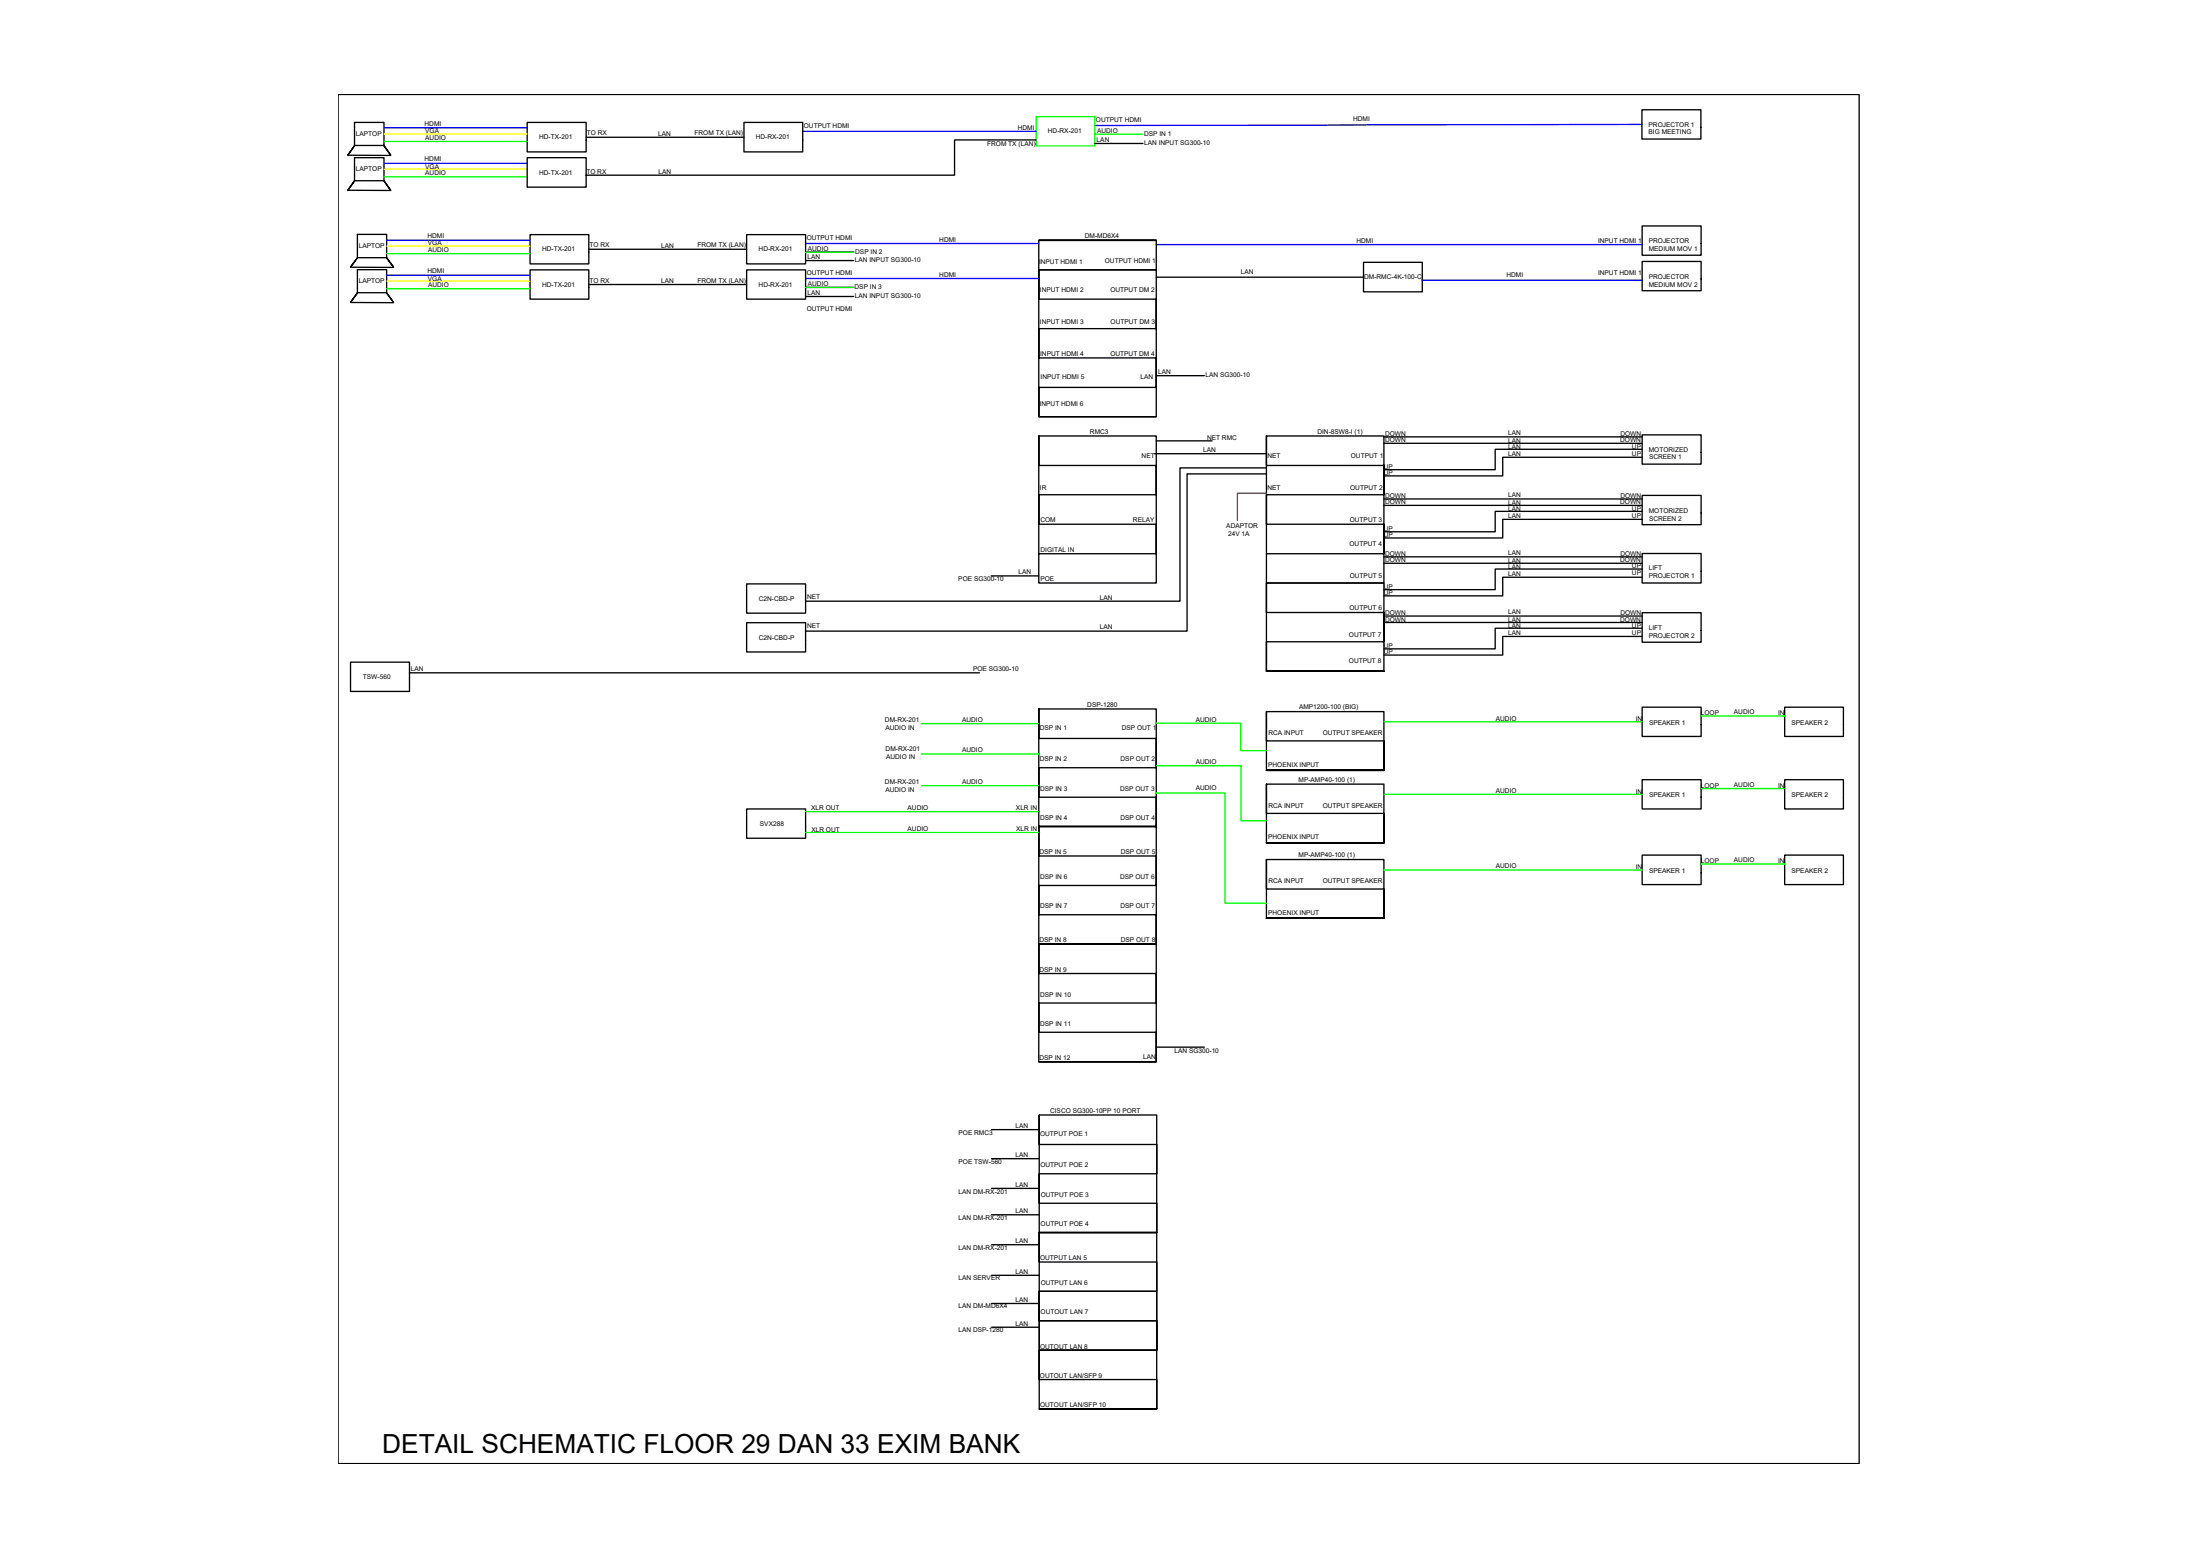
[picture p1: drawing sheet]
<svg xmlns="http://www.w3.org/2000/svg" width="420mm" height="297mm" viewBox="0 0 420 297" stroke-linecap="round" stroke-linejoin="round" font-family="sans-serif">
<!-- layer: 0 -->
<g fill="none" stroke="#000" stroke-width=".25">
<path d="M64.6 18h290.5v261.4h-290.5zM66.4 29.6l8.2 .1M66.4 36.3l8.2 .1M67.7 30.1h5.6v4.4h-5.6zM67.7 34.5l-1.3 1.9 1.3-1.9M67.7 23.4h5.6v4.4h-5.6zM67.7 27.8l-1.3 1.8 1.3-1.7M73.3 34.5l1.3 1.9-1.3-1.9M73.3 27.8l1.3 1.8-1.3-1.7M100.7 23.4h11.2v5.6h-11.2zM111.9 26.2h30.2M142.1 23.4h11.2v5.6h-11.2z"/>
<path d="M197.9 26.7h-15.6v6.7h-70.4v-3.3h-11.2v5.6h11.2v-2.3M209.1 27.4h9.2M313.6 21h11.2v5.5h-11.2zM66.9 57.7l8.3 .1M66.9 51l8.3 .1M68.3 51.5h5.5v4.4h-5.5zM68.3 55.9l-1.4 1.8 1.4-1.7M68.3 44.7h5.5v4.5h-5.5zM68.3 49.2l-1.4 1.8 1.4-1.8M73.8 55.9l1.4 1.8-1.4-1.7M73.8 49.2l1.4 1.8-1.4-1.8M101.2 51.5h11.3v5.6h-11.3z"/>
<path d="M101.2 44.8h11.3v5.6h-11.3zM112.5 54.3h30.1M112.5 47.6h30.1M153.9 54.9v2.2h-11.3v-5.6h11.3v3.4h9.1M153.9 48.1v2.3h-11.3v-5.6h11.3v3.3h9.1M153.9 56.6h9.1M153.9 49.7h9.1M198.4 51.5v28h22.4v-28h-22.4v5.6h22.4v5.6h-22.4v5.6h22.4v5.7h-22.4v5.5h22.4M198.4 45.9h22.4h-22.4h22.4v5.6h-22.4zM220.8 52.9h39.6M260.4 50.1h11.2v5.6h-11.2zM313.6 43.1h11.3v5.6h-11.3z"/>
<path d="M313.6 49.9h11.3v5.6h-11.3zM220.8 71.7h9.2M198.4 83.2v28.1h22.4v-28.1h-22.4v5.7h22.4v5.5h-22.4v5.7h22.4v5.6h-22.4M220.5 86.6h21.4M220.8 84.2h10.7M241.9 83.2v28.1h22.4v-28.1h-22.4v5.7h22.4v5.5h-22.4v5.7h22.4v5.6h-22.4M241.9 90.5h-15.2v30h-72.8M241.9 89.3h-16.5v25.5h-71.5M264.3 83.4h49.3M264.3 84.6h49.3M264.3 95.3h49.3M264.3 96.5h49.3"/>
<path d="M313.6 83h11.3v5.6h-11.3zM313.6 94.6h11.3v5.6h-11.3zM313.6 85.8h-28v3.9h-21.3M313.6 87.3h-26.6v3.5h-22.7M313.6 97.6h-28v3.9h-21.3M313.6 99.1h-26.6v3.6h-22.7M142.6 118.9h11.3v5.6h-11.3zM142.6 111.5h11.3v5.6h-11.3zM189.3 109.9h9.1M241.9 111.3v16.8h22.4v-16.8h-22.4v5.6h22.4v5.6h-22.4v5.6h22.4h-22.4M264.3 106.3h49.3M264.3 107.5h49.3"/>
<path d="M264.3 117.6h49.3M264.3 118.8h49.3M313.6 105.7h11.3v5.6h-11.3zM313.6 117h11.3v5.6h-11.3zM313.6 108.6h-28v4h-21.3M313.6 110.2h-26.6v3.5h-22.7M313.6 119.9h-28v4h-21.3M66.9 126.4h11.3v5.6h-11.3zM78.2 128.4h108.8M198.4 135.3v22.5h22.4v-22.5h-22.4v5.7h22.4v5.6h-22.4v5.6h22.4v5.6h-22.4v22.5h22.4v-22.5h-22.4v5.6h22.4v5.6h-22.4v5.6h22.4v5.7h-22.4v22.4h22.4v-22.4h-22.4v5.5h22.4v5.7h-22.4v5.6h22.4v5.6h-22.4M241.9 135.8v11.3h22.4v-11.3h-22.4v5.6h22.4v5.7h-22.4M313.6 121.5h-26.6v3.6h-22.7"/>
<path d="M313.6 135h11.3v5.6h-11.3zM340.8 135h11.3v5.6h-11.3zM142.6 154.4h11.3v5.6h-11.3zM241.9 149.7v11.2h22.4v-11.2h-22.4v5.6h22.4v5.6h-22.4M313.6 148.8h11.3v5.6h-11.3zM340.8 148.8h11.3v5.6h-11.3zM241.9 164.1v11.2h22.4v-11.2h-22.4v5.6h22.4v5.6h-22.4M313.6 163.2h11.3v5.7h-11.3zM340.8 163.2h11.3v5.7h-11.3zM220.8 199.9h9.2M189.4 215.6h9.1M198.5 212.9v22.4h22.4v-22.4h-22.4v5.6h22.4v5.6h-22.4v5.6h22.4v5.6h-22.4v22.5h22.4v-22.5h-22.4v5.6h22.4v5.6h-22.4v5.6h22.4v5.7h-22.4"/>
<path d="M189.4 226.9h9.1M189.4 231.9h9.1M189.4 237.6h9.1M189.4 221.2h9.1M189.4 248.8h9.1M189.4 253.4h9.1M189.4 243.5h9.1M198.5 246.5v22.5h22.4v-22.5h-22.4v5.6h22.4v5.7h-22.4v5.6h22.4v5.6h-22.4"/>
</g>
<path d="M73.3 31.2h27.4M73.3 24.4h27.4M153.3 25.1h44.6M313.6 23.7l-104.5 .3M73.8 52.5h27.4M73.8 45.8h27.4M153.9 53.2h44.5M153.9 46.5h44.5M220.8 46.7h92.8M271.6 53.5h42" fill="none" stroke="#00f" stroke-width=".25"/>
<path d="M73.3 32.3h27.4M73.3 25.6h27.4M73.8 53.7h27.4M73.8 47h27.4" fill="none" stroke="#ff0" stroke-width=".25"/>
<g fill="none" stroke="#0f0" stroke-width=".25">
<path d="M73.3 33.7h27.4M73.3 27h27.4M209.1 25.6v2.3h-11.2v-5.6h11.2v3.3h9.2M73.8 55.1h27.4M73.8 48.4h27.4M153.9 48.1h9.1M153.9 54.9h9.1M176 138.1h22.4M220.8 138h16.2v5.3h4.9M264.3 137.8h49.3M324.9 136.7h15.9M153.9 154.9h44.5"/>
<path d="M153.9 158.9h44.5M176 143.9h22.4M176 150h22.4M220.8 146.2h16.2v10.5h4.9M220.8 151.4h13.1v21h8M264.3 151.6h49.3M324.9 150.5h15.9M264.3 166.1h49.3M324.9 164.9h15.9"/>
</g>
<path d="M241.9 94.1h-5.6v5.3" fill="none" stroke="#f00" stroke-width=".25"/>
<text font-size="5" x="73" y="277.3">DETAIL SCHEMATIC FLOOR 29 DAN 33 EXIM BANK</text>
<g font-size="1.3">
<text x="209.3" y="23.3">OUTPUT HDMI</text>
<text x="258.4" y="23.1">HDMI</text>
<text x="68" y="26">LAPTOP</text>
<text x="81.1" y="24.1">HDMI</text>
<text x="81.2" y="25.5">VGA</text>
<text x="81.2" y="26.8">AUDIO</text>
<text x="103" y="26.6">HD-TX-201</text>
<text x="112.1" y="25.8">TO RX</text>
<text x="125.7" y="25.9">LAN</text>
<text x="132.6" y="25.9">FROM TX (LAN)</text>
<text x="144.3" y="26.6">HD-RX-201</text>
<text x="153.5" y="24.5">OUTPUT HDMI</text>
<text x="188.5" y="27.9">FROM TX (LAN)</text>
<text x="194.4" y="24.7">HDMI</text>
<text x="200.1" y="25.5">HD-RX-201</text>
<text x="209.4" y="27.1">LAN</text>
<text x="209.5" y="25.3">AUDIO</text>
<text x="218.5" y="26">DSP IN 1</text>
<text x="218.5" y="27.7">LAN INPUT SG300-10</text>
<text x="314.8" y="24.2">PROJECTOR 1</text>
<text x="314.8" y="25.7">BIG MEETING</text>
<text x="68" y="32.7">LAPTOP</text>
<text x="81.1" y="30.8">HDMI</text>
<text x="81.2" y="32.2">VGA</text>
<text x="81.2" y="33.4">AUDIO</text>
<text x="103" y="33.3">HD-TX-201</text>
<text x="112" y="33.1">TO RX</text>
<text x="125.8" y="33.2">LAN</text>
<text x="68.5" y="47.3">LAPTOP</text>
<text x="81.6" y="45.5">HDMI</text>
<text x="81.7" y="46.9">VGA</text>
<text x="112.6" y="47.2">TO RX</text>
<text x="126.3" y="47.3">LAN</text>
<text x="133.2" y="47.2">FROM TX (LAN)</text>
<text x="154.1" y="45.8">OUTPUT HDMI</text>
<text x="154.3" y="47.8">AUDIO</text>
<text x="179.4" y="46.2">HDMI</text>
<text x="207.2" y="45.4">DM-MD6X4</text>
<text x="259.1" y="46.4">HDMI</text>
<text x="305.2" y="46.5">INPUT HDMI 1</text>
<text x="314.9" y="46.4">PROJECTOR</text>
<text x="314.9" y="47.8">MEDIUM MOV 1</text>
<text x="81.6" y="52.2">HDMI</text>
<text x="81.7" y="53.6">VGA</text>
<text x="81.8" y="48.1">AUDIO</text>
<text x="103.5" y="48">HD-TX-201</text>
<text x="112.6" y="53.9">TO RX</text>
<text x="133.2" y="54">FROM TX (LAN)</text>
<text x="144.9" y="48">HD-RX-201</text>
<text x="154.1" y="52.6">OUTPUT HDMI</text>
<text x="154.2" y="49.4">LAN</text>
<text x="163.3" y="50.1">LAN INPUT SG300-10</text>
<text x="163.3" y="48.6">DSP IN 2</text>
<text x="179.4" y="52.9">HDMI</text>
<text x="198.4" y="50.3">INPUT HDMI 1</text>
<text x="211" y="50.2">OUTPUT HDMI 1</text>
<text x="237" y="52.4">LAN</text>
<text x="260.5" y="53.3">DM-RMC-4K-100-C</text>
<text x="287.7" y="52.9">HDMI</text>
<text x="305.2" y="52.6">INPUT HDMI 1</text>
<text x="314.9" y="53.3">PROJECTOR</text>
<text x="68.5" y="54.1">LAPTOP</text>
<text x="81.8" y="54.9">AUDIO</text>
<text x="103.5" y="54.7">HD-TX-201</text>
<text x="126.3" y="54">LAN</text>
<text x="144.9" y="54.7">HD-RX-201</text>
<text x="154.1" y="59.3">OUTPUT HDMI</text>
<text x="154.2" y="56.3">LAN</text>
<text x="154.3" y="54.6">AUDIO</text>
<text x="163.2" y="55.2">DSP IN 3</text>
<text x="163.3" y="56.9">LAN INPUT SG300-10</text>
<text x="198.6" y="55.8">INPUT HDMI 2</text>
<text x="212.1" y="55.8">OUTPUT DM 2</text>
<text x="314.9" y="54.8">MEDIUM MOV 2</text>
<text x="198.6" y="61.8">INPUT HDMI 3</text>
<text x="212.1" y="61.8">OUTPUT DM 3</text>
<text x="198.6" y="67.9">INPUT HDMI 4</text>
<text x="212.1" y="67.9">OUTPUT DM 4</text>
<text x="221.2" y="71.4">LAN</text>
<text x="198.6" y="77.4">INPUT HDMI 6</text>
<text x="198.7" y="72.3">INPUT HDMI 5</text>
<text x="217.8" y="72.4">LAN</text>
<text x="230.2" y="72.1">LAN SG300-10</text>
<text x="208.2" y="82.8">RMC3</text>
<text x="230.5" y="83.9">NET RMC</text>
<text x="251.6" y="82.8">DIN-8SW8-I (1)</text>
<text x="264.5" y="83.1">DOWN</text>
<text x="288" y="83.1">LAN</text>
<text x="309.5" y="83.1">DOWN</text>
<text x="218" y="87.5">NET</text>
<text x="229.8" y="86.3">LAN</text>
<text x="242.1" y="87.5">NET</text>
<text x="258" y="87.5">OUTPUT 1</text>
<text x="264.3" y="89.5">UP</text>
<text x="264.5" y="84.5">DOWN</text>
<text x="288" y="84.5">LAN</text>
<text x="288" y="85.7">LAN</text>
<text x="288.1" y="87.1">LAN</text>
<text x="309.4" y="84.5">DOWN</text>
<text x="311.7" y="85.6">UP</text>
<text x="311.7" y="87">UP</text>
<text x="314.9" y="86.2">MOTORIZED</text>
<text x="314.9" y="87.7">SCREEN 1</text>
<text x="198.6" y="93.6">IR</text>
<text x="242.1" y="93.6">NET</text>
<text x="257.9" y="93.6">OUTPUT 2</text>
<text x="264.3" y="90.7">UP</text>
<text x="264.5" y="95">DOWN</text>
<text x="288" y="95">LAN</text>
<text x="309.5" y="95">DOWN</text>
<text x="198.7" y="99.7">COM</text>
<text x="216.4" y="99.7">RELAY</text>
<text x="234.2" y="100.8">ADAPTOR</text>
<text x="257.8" y="99.7">OUTPUT 3</text>
<text x="264.3" y="101.3">UP</text>
<text x="264.5" y="96.3">DOWN</text>
<text x="288" y="96.4">LAN</text>
<text x="288" y="97.5">LAN</text>
<text x="288.1" y="99">LAN</text>
<text x="309.4" y="96.3">DOWN</text>
<text x="311.7" y="97.5">UP</text>
<text x="311.7" y="98.8">UP</text>
<text x="314.9" y="97.9">MOTORIZED</text>
<text x="314.9" y="99.4">SCREEN 2</text>
<text x="198.7" y="105.3">DIGITAL IN</text>
<text x="234.6" y="102.2">24V 1A</text>
<text x="257.7" y="104.3">OUTPUT 4</text>
<text x="264.3" y="102.5">UP</text>
<text x="264.5" y="106">DOWN</text>
<text x="264.5" y="107.4">DOWN</text>
<text x="288" y="106">LAN</text>
<text x="288" y="107.4">LAN</text>
<text x="309.4" y="107.4">DOWN</text>
<text x="309.5" y="106">DOWN</text>
<text x="183" y="110.9">POE SG300-10</text>
<text x="194.5" y="109.6">LAN</text>
<text x="198.7" y="110.9">POE</text>
<text x="257.8" y="110.4">OUTPUT 5</text>
<text x="264.3" y="112.4">UP</text>
<text x="264.3" y="113.5">UP</text>
<text x="288" y="108.6">LAN</text>
<text x="288.1" y="110">LAN</text>
<text x="311.7" y="108.5">UP</text>
<text x="311.7" y="109.9">UP</text>
<text x="314.9" y="108.9">LIFT</text>
<text x="314.9" y="110.4">PROJECTOR 1</text>
<text x="144.9" y="114.7">C2N-CBD-P</text>
<text x="154.1" y="120">NET</text>
<text x="154.1" y="114.4">NET</text>
<text x="210.1" y="114.5">LAN</text>
<text x="257.7" y="116.5">OUTPUT 6</text>
<text x="264.5" y="117.3">DOWN</text>
<text x="264.5" y="118.7">DOWN</text>
<text x="288" y="117.3">LAN</text>
<text x="288" y="118.7">LAN</text>
<text x="288" y="119.9">LAN</text>
<text x="309.4" y="118.7">DOWN</text>
<text x="309.5" y="117.3">DOWN</text>
<text x="311.7" y="119.8">UP</text>
<text x="144.9" y="122.1">C2N-CBD-P</text>
<text x="210.1" y="120.1">LAN</text>
<text x="257.6" y="121.7">OUTPUT 7</text>
<text x="264.3" y="123.7">UP</text>
<text x="264.3" y="124.8">UP</text>
<text x="288.1" y="121.3">LAN</text>
<text x="311.7" y="121.2">UP</text>
<text x="314.9" y="120.4">LIFT</text>
<text x="314.9" y="121.9">PROJECTOR 2</text>
<text x="69.3" y="129.6">TSW-560</text>
<text x="78.5" y="128.1">LAN</text>
<text x="185.9" y="128.2">POE SG300-10</text>
<text x="257.6" y="126.6">OUTPUT 8</text>
<text x="169" y="137.8">DM-RX-201</text>
<text x="183.7" y="137.8">AUDIO</text>
<text x="207.7" y="134.9">DSP-1280</text>
<text x="228.4" y="137.8">AUDIO</text>
<text x="248.1" y="135.4">AMP1200-100 (BIG)</text>
<text x="285.7" y="137.6">AUDIO</text>
<text x="312.4" y="137.7">IN</text>
<text x="324.8" y="136.5">LOOP</text>
<text x="331.1" y="136.4">AUDIO</text>
<text x="339.6" y="136.6">IN</text>
<text x="169.1" y="139.3">AUDIO IN</text>
<text x="169.1" y="143.4">DM-RX-201</text>
<text x="183.7" y="143.6">AUDIO</text>
<text x="198.6" y="139.3">DSP IN 1</text>
<text x="214.2" y="139.3">DSP OUT 1</text>
<text x="242.2" y="140.3">RCA INPUT</text>
<text x="252.6" y="140.3">OUTPUT SPEAKER</text>
<text x="314.9" y="138.4">SPEAKER 1</text>
<text x="342.2" y="138.4">SPEAKER 2</text>
<text x="169" y="149.6">DM-RX-201</text>
<text x="169.2" y="144.9">AUDIO IN</text>
<text x="183.7" y="149.7">AUDIO</text>
<text x="198.6" y="145.3">DSP IN 2</text>
<text x="214" y="145.3">DSP OUT 2</text>
<text x="228.4" y="145.9">AUDIO</text>
<text x="242.2" y="146.4">PHOENIX INPUT</text>
<text x="248" y="149.3">MP-AMP40-100 (1)</text>
<text x="154.9" y="154.6">XLR OUT</text>
<text x="169.1" y="151.1">AUDIO IN</text>
<text x="173.3" y="154.6">AUDIO</text>
<text x="194" y="154.6">XLR IN</text>
<text x="198.6" y="151">DSP IN 3</text>
<text x="213.9" y="151">DSP OUT 3</text>
<text x="228.4" y="150.9">AUDIO</text>
<text x="242.2" y="154.2">RCA INPUT</text>
<text x="252.6" y="154.2">OUTPUT SPEAKER</text>
<text x="285.7" y="151.3">AUDIO</text>
<text x="312.4" y="151.5">IN</text>
<text x="314.9" y="152.2">SPEAKER 1</text>
<text x="324.8" y="150.4">LOOP</text>
<text x="331.1" y="150.2">AUDIO</text>
<text x="339.6" y="150.4">IN</text>
<text x="342.2" y="152.2">SPEAKER 2</text>
<text x="145.1" y="157.6">SVX288</text>
<text x="155" y="158.7">XLR OUT</text>
<text x="173.3" y="158.6">AUDIO</text>
<text x="194.1" y="158.7">XLR IN</text>
<text x="198.6" y="156.5">DSP IN 4</text>
<text x="214" y="156.5">DSP OUT 4</text>
<text x="242.2" y="160.2">PHOENIX INPUT</text>
<text x="198.5" y="163.1">DSP IN 5</text>
<text x="198.6" y="167.8">DSP IN 6</text>
<text x="213.9" y="167.8">DSP OUT 6</text>
<text x="214.1" y="163.1">DSP OUT 5</text>
<text x="248" y="163.7">MP-AMP40-100 (1)</text>
<text x="285.7" y="165.8">AUDIO</text>
<text x="312.4" y="165.9">IN</text>
<text x="314.9" y="166.6">SPEAKER 1</text>
<text x="324.8" y="164.8">LOOP</text>
<text x="331.1" y="164.6">AUDIO</text>
<text x="339.6" y="164.8">IN</text>
<text x="342.2" y="166.6">SPEAKER 2</text>
<text x="198.6" y="173.4">DSP IN 7</text>
<text x="214" y="173.4">DSP OUT 7</text>
<text x="242.2" y="168.6">RCA INPUT</text>
<text x="252.6" y="168.6">OUTPUT SPEAKER</text>
<text x="198.5" y="179.9">DSP IN 8</text>
<text x="214.1" y="179.9">DSP OUT 8</text>
<text x="242.2" y="174.6">PHOENIX INPUT</text>
<text x="198.5" y="185.5">DSP IN 9</text>
<text x="198.6" y="190.2">DSP IN 10</text>
<text x="198.6" y="195.8">DSP IN 11</text>
<text x="198.5" y="202.4">DSP IN 12</text>
<text x="218.3" y="202.2">LAN</text>
<text x="224.3" y="201">LAN SG300-10</text>
<text x="193.9" y="215.4">LAN</text>
<text x="200.5" y="212.6">CISCO SG300-10PP 10 PORT</text>
<text x="183.1" y="216.6">POE RMC3</text>
<text x="193.9" y="220.9">LAN</text>
<text x="198.6" y="216.8">OUTPUT POE 1</text>
<text x="183.1" y="227.8">LAN DM-RX-201</text>
<text x="183.1" y="222.2">POE TSW-560</text>
<text x="193.9" y="226.6">LAN</text>
<text x="198.7" y="222.8">OUTPUT POE 2</text>
<text x="183.1" y="232.8">LAN DM-RX-201</text>
<text x="193.9" y="231.6">LAN</text>
<text x="198.8" y="228.5">OUTPUT POE 3</text>
<text x="183.1" y="238.6">LAN DM-RX-201</text>
<text x="193.9" y="237.4">LAN</text>
<text x="198.7" y="234.1">OUTPUT POE 4</text>
<text x="183.1" y="244.4">LAN SERVER</text>
<text x="193.9" y="243.2">LAN</text>
<text x="198.6" y="240.6">OUTPUT LAN 5</text>
<text x="198.8" y="245.3">OUTPUT LAN 6</text>
<text x="183.1" y="249.8">LAN DM-MD6X4</text>
<text x="193.9" y="248.5">LAN</text>
<text x="198.7" y="250.9">OUTOUT LAN 7</text>
<text x="183.1" y="254.3">LAN DSP-1280</text>
<text x="193.9" y="253.1">LAN</text>
<text x="198.6" y="257.4">OUTOUT LAN 8</text>
<text x="198.6" y="263.1">OUTOUT LAN/SFP 9</text>
<text x="198.6" y="268.6">OUTOUT LAN/SFP 10</text>
</g>
</svg>
